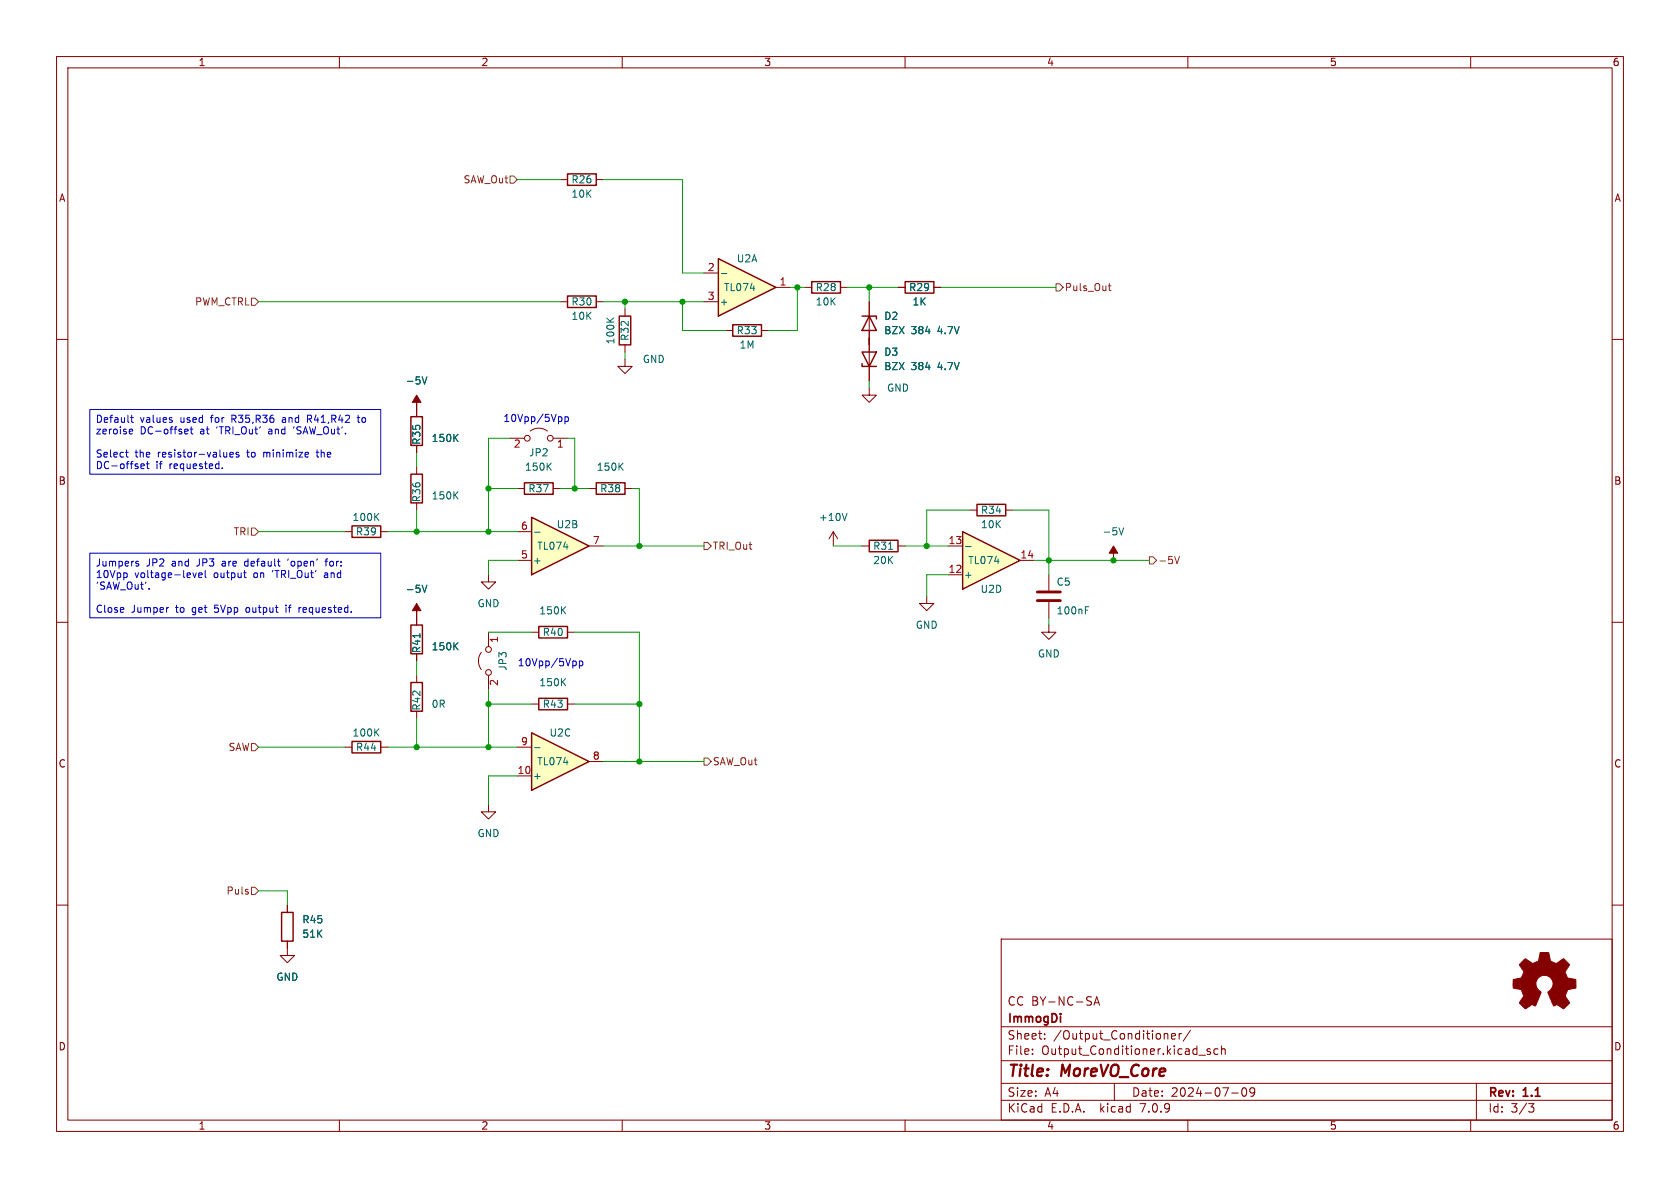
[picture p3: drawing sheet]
<svg xmlns="http://www.w3.org/2000/svg" width="297mm" height="210mm" viewBox="0 0 297 210" stroke-linecap="round" stroke-linejoin="round" font-family="sans-serif">
<g fill="none" stroke="#840000" stroke-width=".18">
<path d="M10 10h277v190h-277zM12 12h273v186h-273zM60 10v2M110 10v2M160 10v2M210 10v2M260 10v2M10 60h2M99.1 53.3h1.2M105.4 53.3h1.3M285 60h2M10 110h2"/>
<path d="M86.4 101.6v1.3h1.2l-1.2 1.2-1.3-1.2h1.3M285 110h2M10 160h2M86.4 142.2v1.3h1.2l-1.2 1.3-1.3-1.3h1.3M285 160h2M177 166h108v32h-108zM193.4 177.7l.5-1.5 .5 1.5M193.5 177.3h.7M60 198v2M110 198v2M160 198v2M177 194.5h108"/>
<path d="M177 191.5h108M177 187.5h108M177 181.5h108M182.5 186.3v.1M182.5 185.5v.1M184.7 183.6v.1M184.7 182.8v.1M197 191.5v3M206.2 182.7l.3 .2v.8M207.1 183.2l.7-.1-.1-.3-.4-.1-.2 .2 .1 .7h.5M208.5 182.7v1M208.9 182.7l-.3 .1-.1 .2"/>
<path d="M210 198v2M210.5 182.1l-1.3 2M212 186.5h1.1M214 185.5l-.4-.1-.2 .2 .1 .2 .5 .2v.3h-.6M215.3 185.5l-.4-.1-.3 .3v.4l.1 .2h.6M216 185.5l.2-.1 .3 .1 .1 .9M216 184.9v1.5M217.7 193.2h1.2M219.7 192.4l.2-.1a.81 .81 0 0 1 .6 .6 .81 .81 0 0 1-.3 .8l-.2 .1a.81 .81 0 0 1-.3-1.4zM221.8 192.9l-.3 .3h-.3l-.2-.3 .1-.5 .4-.1 .2 .1a.99 .99 0 0 1-.3 1.4h-.3M260 198v2M261 191.5v6.5"/>
<path d="M270.2 195.1h1l-.5 .6 .4 .1 .1 .5-.3 .3h-.4"/>
</g>
<path d="M187.5 179.2v.1" fill="none" stroke="#840000" stroke-width=".3"/>
<path d="M100.3 52.3h5.1v2.1h-5.1z" fill="none" stroke="#840000" stroke-width=".25"/>
<path d="M94 91.4l10.1 5.1-10.1 5.1z" fill="#ffffc2"/>
<path d="M109.5 55.9h2v5.1h-2zM94 91.4l10.1 5.1-10.1 5.1zM95.2 110.7h5.1v2.1h-5.1z" fill="none" stroke="#840000" stroke-width=".25"/>
<path d="M110.5 54.6v1.3M110.5 63.5v1.3h1.3l-1.3 1.2-1.3-1.2h1.3M110.5 61v1.2M91.4 99.1h2.6M91.4 94h2.6M104.1 96.5h2.6M94 111.8h1.2M100.3 111.8h1.3" fill="none" stroke="#840000" stroke-width=".18"/>
<path d="M107.3 56.2l.7 .7M108.5 56.2l-.7 .6M94.5 94.1h1M99.5 107.8l.5 .7M100 107.3l-.7 .7" fill="none" stroke="#006464" stroke-width=".18"/>
<path d="M94 129.5l10.1 5.1-10.1 5.1z" fill="#ffffc2"/>
<path d="M100.3 30.7h5.1v2.1h-5.1zM143.5 49.8h5.1v2h-5.1zM152.4 55.9h2.5v.5M153.7 55.9l1.2 2.5h-2.5zM152.4 64.3v.5h2.5M152.4 62.2h2.5l-1.2 2.6zM172.7 89.2h5.1v2h-5.1zM62.2 131.1h5.1v2h-5.1zM94 129.5l10.1 5.1-10.1 5.1zM95.2 123.4h5.1v2.1h-5.1zM49.8 161.3h2v5.1h-2z" fill="none" stroke="#840000" stroke-width=".25"/>
<g fill="none" stroke="#840000" stroke-width=".18">
<path d="M99.1 31.8h1.2M105.4 31.8h1.3M142.2 50.8h1.3M148.6 50.8h1.3M153.7 53.3v14M153.7 68.6v1.3h1.2l-1.2 1.2-1.3-1.2h1.3M147.3 94l-.7 1.3M147.3 94v2.5M147.3 94l.8 1.3M171.4 90.2h1.3M177.8 90.2h1.3M85.1 115.3a2.54 2.54 0 0 0 0 3.1"/>
<path d="M86.4 111.8v2.5M86.4 119.4v2.5M61 132.1h1.2M67.3 132.1h1.3M91.4 137.2h2.6M91.4 132.1h2.6M94 124.5h1.2M100.3 124.5h1.3M104.1 134.6h2.6M50.8 166.4v2.5h1.3l-1.3 1.3-1.3-1.3h1.3M50.8 160v1.3"/>
<circle cx="86.4" cy="118.9" r=".51"/>
<circle cx="86.4" cy="114.8" r=".51"/>
</g>
<path d="M149.7 90.7l-.4 1.3M74.6 103.4l.5 1.3 .4-1.3M100 120l-.7 .7M66.4 129.4l.6 .7M67 128.8l-.7 .8M94.5 132.2h1M99.5 120.5l.5 .7" fill="none" stroke="#006464" stroke-width=".18"/>
<g fill="#840000" stroke="#840000" stroke-width=".18">
<path d="M73.7 106.7l.7 1.3h-.7v1.2v-1.2h-.8z"/>
<path d="M269.1 170l.6-.5 .9 .6a.62 .62 0 0 0 1 0l.2-.1a1.62 1.62 0 0 0 .4-1.4l.1-.2h1.5l.2 .8a.74 .74 0 0 0 .6 .9l.5 .2 1.3-.8 1.1 1-.4 .7a.75 .75 0 0 0-.2 1.2l.2 .5 1.5 .3v1.5l-1.4 .2-.1 .2a1.23 1.23 0 0 0-.3 1.2l.7 1-.1 .1-1 .9-.8-.5a.54 .54 0 0 0-.9 0l-1-2.3a2.33 2.33 0 0 0 .8-2 1.54 1.54 0 0 0-2.5-.7 1.54 1.54 0 0 0 .5 2.6l-1.1 2.4a.69 .69 0 0 0-1.1 .2l-.6 .3-1.1-1 .8-1.2-.2-.6a.71 .71 0 0 0-1-.7l-.7-.2v-1.4l.5-.1a1.11 1.11 0 0 0 1.2-.7 .72 .72 0 0 0-.2-1.2l-.4-.7z"/>
</g>
<path d="M170.2 94l10.1 5.1-10.1 5z" fill="#ffffc2"/>
<path d="M129.5 57.4h5.1v2h-5.1zM153.7 95.5h5v2h-5zM170.2 94l10.1 5.1-10.1 5z" fill="none" stroke="#840000" stroke-width=".25"/>
<path d="M128.3 58.4h1.2M134.6 58.4h1.3M152.4 96.5h1.3M158.7 96.5h1.3M167.6 96.5h2.6M180.3 99.1h2.6M167.6 101.6h2.6" fill="none" stroke="#840000" stroke-width=".18"/>
<path d="M157.1 97.1h.7M170.7 96.6h1" fill="none" stroke="#006464" stroke-width=".18"/>
<path d="M127 45.7l10.2 5.1-10.2 5.1z" fill="#ffffc2"/>
<path d="M127 45.7l10.2 5.1-10.2 5.1zM160 49.8h5.1v2h-5.1zM72.6 73.7h2.1v5h-2.1zM62.2 93h5.1v2h-5.1zM72.6 83.8h2.1v5.1h-2.1zM92.7 85.3h5.1v2.1h-5.1zM105.4 85.3h5.1v2.1h-5.1zM72.6 110.5h2.1v5.1h-2.1zM72.6 120.7h2.1v5h-2.1z" fill="none" stroke="#840000" stroke-width=".25"/>
<g fill="none" stroke="#840000" stroke-width=".18">
<path d="M124.5 48.3h2.5M124.5 53.3h2.5M137.2 50.8h2.5M153.7 53.3v2.6M153.7 58.4v3.8M158.7 50.8h1.3M165.1 50.8h1.3M73.7 72.4v1.3M73.7 78.7v1.3M90.2 77.5h2.5M93.7 76.2a2.54 2.54 0 0 1 3.1 0M97.8 77.5h2.5"/>
<path d="M153.7 64.8v2.5M61 94h1.2M67.3 94h1.3M73.7 82.6v1.2M73.7 88.9v1.3M91.4 86.4h1.3M97.8 86.4h1.3M104.1 86.4h1.3M110.5 86.4h1.3M73.7 109.2v1.3M73.7 115.6v1.2M73.7 119.4v1.3"/>
<path d="M163.8 105.4v1.3h1.3l-1.3 1.3-1.2-1.3h1.2M185.4 110.5v1.3h1.3l-1.3 1.2-1.3-1.2h1.3M185.4 101.6v2.8M185.4 106.4v2.8M73.7 125.7v1.3M50.8 160v1.3M50.8 166.4v1.2"/>
<circle cx="93.2" cy="77.5" r=".51"/>
<circle cx="97.3" cy="77.5" r=".51"/>
</g>
<g fill="none" stroke="#006464" stroke-width=".18">
<path d="M127.5 48.4h1M74.6 66.6l.5 1.3 .4-1.3M80.4 77.3l.6 .7M81 76.8l-.8 .7M66.4 91.3l.6 .7M67 90.7l-.7 .8M80.4 87.5l.6 .7M81 86.9l-.8 .8M96.9 82.4l.6 .7M97.5 81.9l-.8 .7M109.6 82.4l.6 .7M110.2 81.9l-.8 .7"/>
<path d="M197.8 93.3l.4 1.3 .5-1.3M74.2 112v.7M74.6 103.4l.5 1.3 .4-1.3M80.4 114.2l.6 .7M81 113.6l-.8 .7M191.9 107.9h.4M191.9 107.3h.6"/>
</g>
<g fill="#840000" stroke="#840000" stroke-width=".18">
<path d="M196.8 96.5l.8 1.3h-.8v1.3v-1.3h-.7z"/>
<path d="M73.7 69.9l.7 1.2h-.7v1.3v-1.3h-.8z"/>
</g>
<path d="M183.4 104.6h4.1M183.4 106.2h4.1" fill="none" stroke="#840000" stroke-width=".51"/>
<path d="M90.2 31.1h.6l.6 .7-.6 .6h-.6zM44.4 52.7h.7l.6 .6-.6 .7h-.7zM186.7 50.2h.6l.7 .6-.7 .6h-.6zM195.9 50.5h.5M196.1 50.1v1.1l.3 .2M44.4 93.3h.7l.6 .7-.6 .6h-.7zM124.5 95.9h.6l.6 .6-.6 .7h-.6zM203.2 98.4h.6l.7 .7-.7 .6h-.6zM207.7 98.4l.4 1.2 .4-1.2M44.4 131.4h.7l.6 .7-.6 .6h-.7zM124.5 134h.6l.6 .6-.6 .7h-.6zM44.4 156.8h.7l.6 .7-.6 .6h-.7z" fill="none" stroke="#725600" stroke-width=".18"/>
<g fill="none" stroke="#0000c2" stroke-width=".18">
<path d="M15.9 72.4h51.4v11.4h-51.4zM22.2 80h.5M22.4 79.5v1.1l.3 .2M23 75.9h.4l.1 .3-.6 .1M23.1 73.8h.5M23.3 73.4v1.1l.3 .2M23.4 76.6l-.4 .1M30.4 74.3v.3M32.7 76.6h.5M32.7 75.9h.4l.2 .3-.6 .1M33.6 75.9h.5M33.8 75.4v1.1l.3 .2"/>
<path d="M40.1 80v.8M50.1 73.8l-.2 .1M50.1 74.2l-.2 .2 .2 .3M54.4 74.1h.4M54.7 74.1l.4 .6M54.8 73.4h-.4v1.3M55.9 80h.5M56.1 79.5v1.2M63.1 73.8h.5M63.3 73.4v1.1l.3 .2M99.1 73.7l.2 .2v.4l-.2 .2M99.9 73.7v1.2"/>
<path d="M99.9 73.7h.3l.3 .2-.1 .6h-.5M15.9 97.8h51.4v11.4h-51.4zM24.1 99.6l.4 .2v.2l-.4 .1M24.1 99.3h.4M24.9 82.4l.6-.1v-.2l-.4-.1-.2 .2 .1 .6h.5M25.9 82h.5M26.1 81.6v1.1l.3 .1M39.3 82.7v.1M40.1 80.7h-.1M40.6 80.4l.6-.1v-.3h-.4l-.2 .1 .1 .6h.5M42.2 80h-.3l-.2 .1 .1 .2 .4 .1v.3h-.5M43.4 99.3l-.2 .2 .2 .5"/>
<path d="M51 98.8l-.1 .2M57.4 99.2h.5M57.9 98.8l-.3 .2v1.1M22.4 101.4v.6M26.4 104v.2M29.7 107.4h.1M34.1 101.3l.3 .8 .3-.8M35.1 101.7l.6-.1v-.3h-.4l-.2 .1 .1 .6h.5M36.3 100.8v1.1l.2 .2M43.1 101.3h.4M43.3 102l.2 .1M43.6 107.5l-.1 .1 .1 .6"/>
<path d="M50.6 107v.1M50.6 107.4v.8M52.8 107.4v.8M53.2 107.4l-.4 .2M57.5 101.3h-.1M57.5 101.6l-.2 .2 .2 .3M101.6 116.8l.3 .3v.4l-.3 .2M102.4 116.8v1.3M102.4 116.9l.4-.1 .2 .3-.1 .5h-.5"/>
</g>
<g fill="none" stroke="#009600" stroke-width=".18">
<path d="M91.4 31.8h7.7M106.7 31.8h13.9v16.5h3.9M45.7 53.3h53.4M106.7 53.3h17.8M110.5 53.3v1.3M120.6 53.3v5.1h7.7M139.7 50.8h2.5M141 50.8v7.6h-5.1M149.9 50.8h8.8M153.7 50.8v2.5M153.7 59.7v1.3M166.4 50.8h20.3"/>
<path d="M90.2 77.5h-3.8v16.5M100.3 77.5h1.3v8.9M110.5 62.2v1.3M153.7 67.3v1.3M45.7 94h15.3M68.6 94h22.8M73.7 80v2.6M73.7 90.2v3.8M86.4 86.4h5M91.4 99.1h-5v2.5M99.1 86.4h5M106.7 96.5h17.8"/>
<path d="M111.8 86.4h1.2v10.1M147.3 96.5h5.1M160 96.5h7.6M171.4 90.2h-7.6v6.3M179.1 90.2h6.3v11.4M182.9 99.1h20.3M73.7 116.8v2.6M86.4 111.8h7.6M101.6 111.8h11.4v22.8M167.6 101.6h-3.8v3.8M185.4 109.2v1.3M45.7 132.1h15.3"/>
<path d="M68.6 132.1h22.8M73.7 127v5.1M86.4 121.9v10.2M86.4 124.5h7.6M91.4 137.2h-5v5M101.6 124.5h11.4M106.7 134.6h17.8M45.7 157.5h5.1v2.5"/>
</g>
<g fill="#009600" stroke="#009600" stroke-width=".18">
<circle cx="110.5" cy="53.3" r=".46"/>
<circle cx="141" cy="50.8" r=".46"/>
<circle cx="120.6" cy="53.3" r=".46"/>
<circle cx="113" cy="96.5" r=".46"/>
<circle cx="73.7" cy="94" r=".46"/>
<circle cx="86.4" cy="132.1" r=".46"/>
<circle cx="86.4" cy="124.5" r=".46"/>
<circle cx="73.7" cy="132.1" r=".46"/>
<circle cx="86.4" cy="94" r=".46"/>
<circle cx="86.4" cy="86.4" r=".46"/>
<circle cx="101.6" cy="86.4" r=".46"/>
<circle cx="113" cy="134.6" r=".46"/>
<circle cx="113" cy="124.5" r=".46"/>
<circle cx="196.8" cy="99.1" r=".46"/>
<circle cx="163.8" cy="96.5" r=".46"/>
<circle cx="185.4" cy="99.1" r=".46"/>
<circle cx="153.7" cy="50.8" r=".46"/>
</g>
<g font-size="2.8" fill="#840000">
<text x="178" y="190.9">Title:</text>
<text x="187.7" y="190.9">MoreVO_Core</text>
</g>
<g font-size="2.1" fill="#840000">
<text x="178" y="178">CC BY-NC-SA</text>
<text x="178" y="184">Sheet:</text>
<text x="178" y="181.2">ImmogDi</text>
<text x="186.2" y="184">/Output_Conditioner/</text>
<text x="178" y="186.7">File:</text>
<text x="184.1" y="186.7">Output_Conditioner.kicad_sch</text>
<text x="178" y="196.9">KiCad</text>
<text x="178" y="194.1">Size:</text>
<text x="184.7" y="194.1">A4</text>
<text x="185.7" y="196.9">E.D.A.</text>
<text x="194.6" y="196.9">kicad</text>
<text x="200" y="194.1">Date:</text>
<text x="201.8" y="196.9">7.0.9</text>
<text x="207" y="194.1">2024-07-09</text>
<text x="263" y="194.3">Rev:</text>
<text x="263" y="196.9">Id:</text>
<text x="267.1" y="196.9">3/3</text>
<text x="269.4" y="194.3">1.1</text>
</g>
<g font-size="1.8" fill="#840000">
<text x="35" y="11.9">1</text>
<text x="85" y="11.9">2</text>
<text x="135" y="11.9">3</text>
<text x="185" y="11.9">4</text>
<text x="235" y="11.9">5</text>
<text x="285" y="11.9">6</text>
<text x="10.3" y="35.9">A</text>
<text x="285.3" y="35.9">A</text>
<text x="10.3" y="85.9">B</text>
<text x="285.3" y="85.9">B</text>
<text x="10.3" y="135.9">C</text>
<text x="285.3" y="135.9">C</text>
<text x="10.3" y="185.9">D</text>
<text x="285.3" y="185.9">D</text>
<text x="35" y="199.9">1</text>
<text x="85" y="199.9">2</text>
<text x="135" y="199.9">3</text>
<text x="185" y="199.9">4</text>
<text x="235" y="199.9">5</text>
<text x="285" y="199.9">6</text>
</g>
<g font-size="1.8" fill="#725600">
<text x="81.9" y="32.6">SAW_Out</text>
<text x="188.2" y="51.7">Puls_Out</text>
<text x="34.4" y="54.2">PWM_CTRL</text>
<text x="41.2" y="94.8">TRI</text>
<text x="125.9" y="97.4">TRI_Out</text>
<text x="204.7" y="99.9">-5V</text>
<text x="40.3" y="132.9">SAW</text>
<text x="125.9" y="135.5">SAW_Out</text>
<text x="39.9" y="158.3">Puls</text>
</g>
<g font-size="1.8" fill="#006464">
<text x="100.9" y="32.6">R26</text>
<text x="100.9" y="35.2">10K</text>
<text x="130.2" y="46.6">U2A</text>
<text x="127.9" y="51.7">TL074</text>
<text x="144.1" y="51.7">R28</text>
<text x="160.6" y="51.7">R29</text>
<text x="100.9" y="54.2">R30</text>
<text x="100.9" y="56.7">10K</text>
<text x="127.1" y="54.2">+</text>
<text x="130.1" y="59.3">R33</text>
<text x="144.1" y="54.2">10K</text>
<text x="156.2" y="56.7">D2</text>
<text x="156.2" y="59.3">BZX</text>
<text x="161.1" y="59.3">384</text>
<text x="161.2" y="54.2">1K</text>
<text x="165.9" y="59.3">4.7V</text>
<text x="108.8" y="61" transform="rotate(-90 108.8 61)">100K</text>
<text x="111.4" y="60.4" transform="rotate(-90 111.4 60.4)">R32</text>
<text x="113.5" y="64.4">GND</text>
<text x="130.6" y="61.8">1M</text>
<text x="156.2" y="63.1">D3</text>
<text x="156.2" y="65.6">BZX</text>
<text x="161.1" y="65.6">384</text>
<text x="165.9" y="65.6">4.7V</text>
<text x="71.6" y="68.2">-5V</text>
<text x="156.7" y="69.4">GND</text>
<text x="74.5" y="78.7" transform="rotate(-90 74.5 78.7)">R35</text>
<text x="76.2" y="78.3">150K</text>
<text x="92.7" y="83.4">150K</text>
<text x="93.4" y="80.9">JP2</text>
<text x="105.4" y="83.4">150K</text>
<text x="74.5" y="88.9" transform="rotate(-90 74.5 88.9)">R36</text>
<text x="76.2" y="88.5">150K</text>
<text x="93.3" y="87.2">R37</text>
<text x="106" y="87.2">R38</text>
<text x="62.2" y="92.3">100K</text>
<text x="62.8" y="94.8">R39</text>
<text x="98.3" y="93.6">U2B</text>
<text x="144.7" y="92.3">+10V</text>
<text x="173.3" y="91">R34</text>
<text x="173.3" y="93.6">10K</text>
<text x="194.8" y="94.8">-5V</text>
<text x="94.1" y="99.9">+</text>
<text x="94.9" y="97.4">TL074</text>
<text x="154.3" y="97.4">R31</text>
<text x="154.3" y="99.9">20K</text>
<text x="171.1" y="99.9">TL074</text>
<text x="71.6" y="105">-5V</text>
<text x="84.3" y="107.5">GND</text>
<text x="170.3" y="102.5">+</text>
<text x="173.3" y="105">U2D</text>
<text x="186.7" y="103.7">C5</text>
<text x="95.2" y="108.8">150K</text>
<text x="95.8" y="112.6">R40</text>
<text x="161.8" y="111.4">GND</text>
<text x="186.7" y="108.8">100nF</text>
<text x="74.5" y="115.6" transform="rotate(-90 74.5 115.6)">R41</text>
<text x="76.2" y="115.2">150K</text>
<text x="89.8" y="118.7" transform="rotate(-90 89.8 118.7)">JP3</text>
<text x="183.4" y="116.4">GND</text>
<text x="74.5" y="125.7" transform="rotate(-90 74.5 125.7)">R42</text>
<text x="76.2" y="125.3">0R</text>
<text x="95.2" y="121.5">150K</text>
<text x="95.8" y="125.3">R43</text>
<text x="62.2" y="130.4">100K</text>
<text x="97.1" y="130.4">U2C</text>
<text x="62.8" y="132.9">R44</text>
<text x="94.9" y="135.5">TL074</text>
<text x="94.1" y="138">+</text>
<text x="84.3" y="148.2">GND</text>
<text x="53.3" y="163.4">R45</text>
<text x="53.3" y="166">51K</text>
<text x="48.8" y="173.6">GND</text>
</g>
<g font-size="1.8" fill="#a90000">
<text x="125" y="48">2</text>
<text x="125" y="53.1">3</text>
<text x="137.7" y="50.5">1</text>
<text x="90.7" y="79.5">2</text>
<text x="98.4" y="79.5">1</text>
<text x="92" y="93.7">6</text>
<text x="92" y="98.8">5</text>
<text x="104.7" y="96.3">7</text>
<text x="167.6" y="101.3">12</text>
<text x="167.6" y="96.3">13</text>
<text x="180.3" y="98.8">14</text>
<text x="88.3" y="113.7" transform="rotate(-90 88.3 113.7)">1</text>
<text x="88.3" y="121.4" transform="rotate(-90 88.3 121.4)">2</text>
<text x="92" y="131.8">9</text>
<text x="91.4" y="136.9">10</text>
<text x="104.7" y="134.4">8</text>
</g>
<g font-size="1.8" fill="#0000c2">
<text x="16.8" y="75.1">Default</text>
<text x="16.8" y="77.1">zeroise</text>
<text x="24.8" y="75.1">values</text>
<text x="24.8" y="77.1">DC-offset</text>
<text x="32" y="75.1">used</text>
<text x="35.5" y="77.1">at</text>
<text x="37.6" y="75.1">for</text>
<text x="38.5" y="77.1">'TRI_Out'</text>
<text x="41.4" y="75.1">R35,R36</text>
<text x="47.9" y="77.1">and</text>
<text x="50.6" y="75.1">and</text>
<text x="52.6" y="77.1">'SAW_Out'.</text>
<text x="55.2" y="75.1">R41,R42</text>
<text x="64.3" y="75.1">to</text>
<text x="88.9" y="74.7">10Vpp/5Vpp</text>
<text x="16.8" y="81.2">Select</text>
<text x="16.8" y="83.2">DC-offset</text>
<text x="23.9" y="81.2">the</text>
<text x="27.6" y="83.2">if</text>
<text x="28" y="81.2">resistor-values</text>
<text x="30.1" y="83.2">requested.</text>
<text x="44" y="81.2">to</text>
<text x="47" y="81.2">minimize</text>
<text x="56.7" y="81.2">the</text>
<text x="16.8" y="100.5">Jumpers</text>
<text x="25.9" y="100.5">JP2</text>
<text x="30.5" y="100.5">and</text>
<text x="35.1" y="100.5">JP3</text>
<text x="39.7" y="100.5">are</text>
<text x="43.9" y="100.5">default</text>
<text x="51.7" y="100.5">'open'</text>
<text x="58.6" y="100.5">for:</text>
<text x="16.8" y="102.5">10Vpp</text>
<text x="16.8" y="104.6">'SAW_Out'.</text>
<text x="23.8" y="102.5">voltage-level</text>
<text x="37.9" y="102.5">output</text>
<text x="45.1" y="102.5">on</text>
<text x="48.6" y="102.5">'TRI_Out'</text>
<text x="58" y="102.5">and</text>
<text x="16.8" y="108.6">Close</text>
<text x="23.2" y="108.6">Jumper</text>
<text x="31.2" y="108.6">to</text>
<text x="34.2" y="108.6">get</text>
<text x="38.4" y="108.6">5Vpp</text>
<text x="44.2" y="108.6">output</text>
<text x="51.4" y="108.6">if</text>
<text x="53.9" y="108.6">requested.</text>
<text x="91.4" y="117.9">10Vpp/5Vpp</text>
</g>
</svg>
